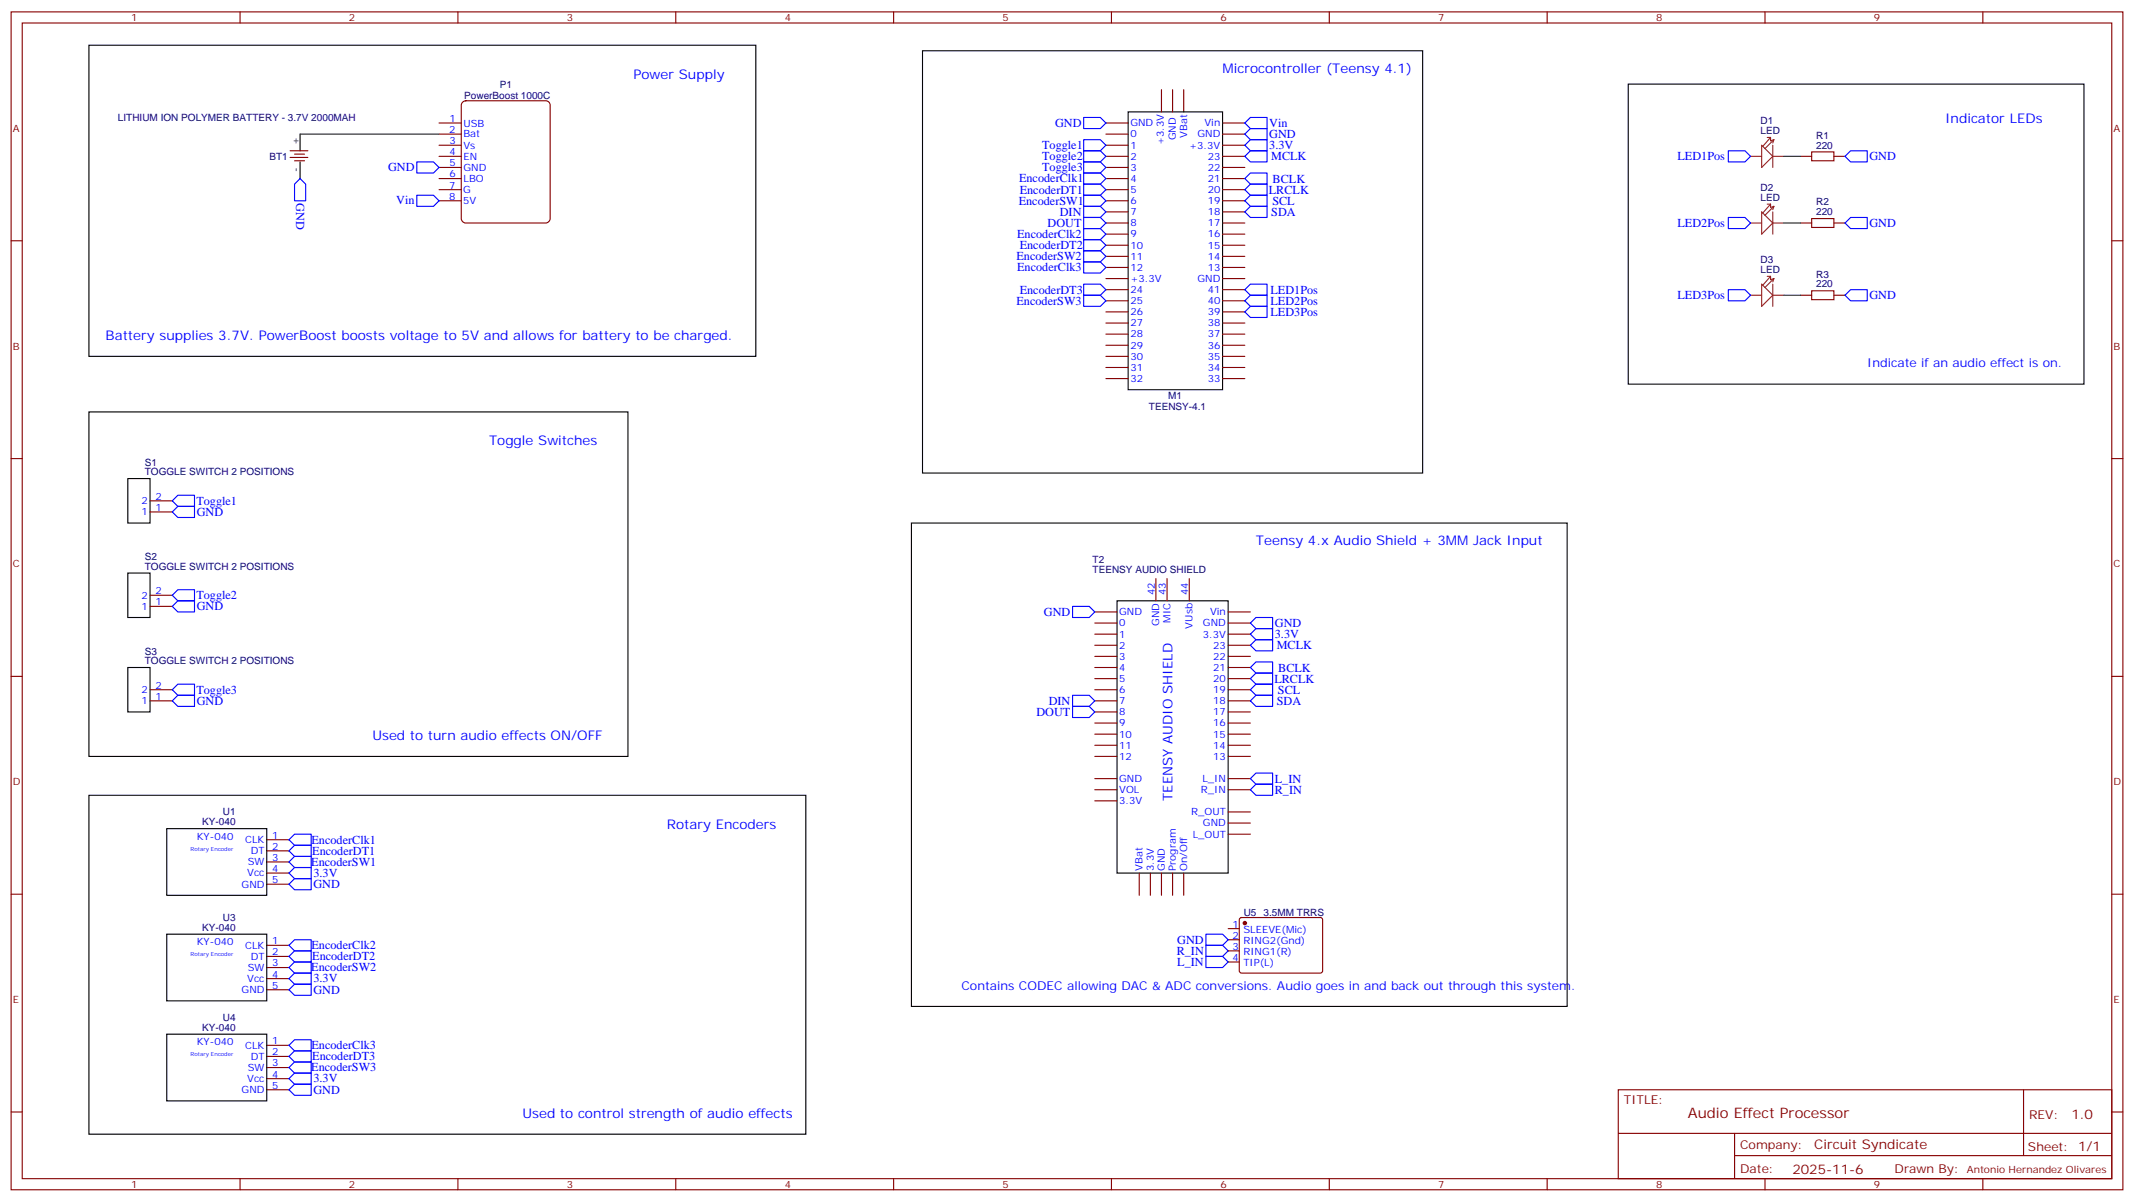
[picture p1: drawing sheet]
<svg xmlns="http://www.w3.org/2000/svg" width="677mm" height="381mm" viewBox="0 0 677 381" stroke-linecap="round" stroke-linejoin="round" font-family="sans-serif">
<g fill="none" stroke="#870000" stroke-width=".35">
<path d="M3.5 3.8h670.3v373.9h-670.3zM7.1 7.3h663.2v366.9h-663.2zM76.2 3.8v3.5M145.3 3.8v3.5M214.5 3.8v3.5M283.6 3.8v3.5M352.8 3.8v3.5M421.9 3.8v3.5M491.1 3.8v3.5M560.2 3.8v3.5M629.4 3.8v3.5M351 39.1h7.1"/>
<path d="M368.7 28.5v7M372.2 28.5v7M375.7 28.5v7M388.1 39.1h7M92.1 50h5.6M92.1 47.9h5.6M93.5 51h3.2M93.5 48.9h3.2M351 49.6h7.1M351 42.6h7.1M351 46.1h7.1M351 53.2h7.1"/>
<path d="M351 56.7h7.1M388.1 49.6h7M388.1 42.6h7M388.1 46.1h7M388.1 53.2h7M388.1 56.7h7M571.5 49.6h3.5M575 48.2h7.1v2.8h-7.1zM582.1 49.6h3.5M3.5 76.4h3.6M351 60.2h7.1M351 63.7h7.1"/>
<path d="M351 67.3h7.1M351 70.8h7.1M351 74.3h7.1M351 77.9h7.1M388.1 60.2h7M388.1 63.7h7M388.1 67.3h7M388.1 70.8h7M388.1 74.3h7M388.1 77.9h7M670.3 76.4h3.5M351 81.4h7.1"/>
<path d="M351 84.9h7.1M351 88.4h7.1M351 92h7.1M351 95.5h7.1M351 99h7.1M388.1 81.4h7M388.1 84.9h7M388.1 88.4h7M388.1 92h7M388.1 95.5h7M388.1 99h7M351 102.6h7.1"/>
<path d="M351 106.1h7.1M351 109.6h7.1M351 113.1h7.1M351 116.7h7.1M388.1 102.6h7M388.1 106.1h7M388.1 109.6h7M388.1 113.1h7M388.1 116.7h7M351 120.2h7.1M388.1 120.2h7M3.5 145.6h3.6"/>
<path d="M670.3 145.6h3.5M3.5 214.7h3.6M670.3 214.7h3.5M3.5 283.9h3.6M670.3 283.9h3.5M3.5 353h3.6M513.6 346h156.7v28.2h-156.7zM513.7 359.8h156.4M550.6 359.8v14.1M642.3 346v20.9M670.3 353h3.5M76.2 374.2v3.5"/>
<path d="M145.3 374.2v3.5M214.5 374.2v3.5M283.6 374.2v3.5M352.8 374.2v3.5M421.9 374.2v3.5M491.1 374.2v3.5M550.6 366.9h119.5M560.2 374.2v3.5M629.4 374.2v3.5"/>
</g>
<path d="M358.1 35.5h30v88.2h-30zM95.2 42.6v5.3M95.2 51.4v5.3" fill="none" stroke="#000" stroke-width=".35"/>
<path d="M146.7 32.6l1.1-.6h25.4a1.41 1.41 0 0 1 1.4 1.4v36a1.51 1.51 0 0 1-1.4 1.4h-25.4a1.51 1.51 0 0 1-1.4-1.4v-36z" fill="#fff" stroke="#800000" stroke-width=".35"/>
<g fill="none" stroke="#870000" stroke-width=".35">
<path d="M139.3 39.1h7.1M139.3 42.6h7.1M139.3 46.1h7.1M139.3 49.6h7.1M139.3 53.2h7.1M139.3 56.7h7.1M139.3 60.2h7.1M139.3 63.7h7.1M571.5 70.8h3.5M575 69.4h7.1v2.8h-7.1zM582.1 70.8h3.5M571.5 93.7h3.5"/>
<path d="M575 92.3h7.1v2.8h-7.1zM582.1 93.7h3.5M47.6 159h7.1M47.6 162.5h7.1M47.6 192.5h7.1M47.6 189h7.1M347.5 194.3h7M347.5 197.8h7M366.9 183.7v7M370.4 183.7v7M377.5 183.7v7M389.8 194.3h7.1"/>
<path d="M389.8 197.8h7.1M47.6 219h7.1M347.5 219h7M347.5 201.3h7M347.5 204.9h7M347.5 208.4h7M347.5 211.9h7M347.5 215.4h7M389.8 219h7.1M389.8 201.3h7.1M389.8 204.9h7.1M389.8 208.4h7.1"/>
<path d="M389.8 211.9h7.1M389.8 215.4h7.1M47.6 222.5h7.1M347.5 222.5h7M347.5 226h7M347.5 229.6h7M347.5 233.1h7M347.5 236.6h7M389.8 222.5h7.1M389.8 226h7.1M389.8 229.6h7.1M389.8 233.1h7.1"/>
<path d="M389.8 236.6h7.1M347.5 240.1h7M347.5 247.2h7M347.5 250.7h7M347.5 254.2h7M389.8 240.1h7.1M389.8 247.2h7.1M389.8 250.7h7.1M389.8 257.8h7.1M84.7 266.6h7M84.7 270.1h7M84.7 273.6h7"/>
<path d="M84.7 277.2h7M361.6 277.2v7M365.1 277.2v7M368.7 277.2v7M372.2 277.2v7M375.7 277.2v7M389.8 261.3h7.1M389.8 264.8h7.1M84.7 280.7h7M389.8 294.8h3.5M389.8 298.3h3.5M393.6 291.5l.5-.2h25.3l.4 .7-.1 16.5-.6 .4h-25.3l-.5-.7v-16.2z"/>
<path d="M84.7 300.1h7M84.7 303.6h7M84.7 307.2h7M84.7 310.7h7M84.7 314.2h7M389.8 301.9h3.5M389.8 305.4h3.5M84.7 331.9h7M84.7 335.4h7M84.7 338.9h7M84.7 342.4h7M84.7 346h7"/>
</g>
<path d="M95.2 42.6h44.1M566.2 49.6h5.3M566.2 70.8h5.3M566.2 93.7h5.3" fill="none" stroke="#008700" stroke-width=".35"/>
<g fill="none" stroke="#8c2424" stroke-width=".35">
<path d="M555.6 49.6h3.6M559.2 46.1l3.5 3.5-3.5 3.6zM560.9 43.6h1.1M562 43.6l-2.5 2.9M562 43.6v1.1l1-.4M562.7 46.1v7.1M562.7 49.6h3.5M563 44.3l-2.8 2.9M563 44.3l-.3 1.1M555.6 70.8h3.6M559.2 67.3l3.5 3.5-3.5 3.5zM560.9 64.8h1.1"/>
<path d="M562 64.8v1.1l1-.4M562 64.8l-2.5 2.8M562.7 67.3v7M562.7 70.8h3.5M563 65.5l-2.8 2.8M563 65.5l-.3 1.1M555.6 93.7h3.6M559.2 90.2l3.5 3.5-3.5 3.6zM560.9 87.7h1.1M562 87.7v1.1l1-.4M562 87.7l-2.5 2.9M562.7 90.2v7.1"/>
<path d="M562.7 93.7h3.5M563 88.4l-2.8 2.9M563 88.4l-.3 1.1"/>
</g>
<g fill="none" stroke="#000" stroke-width=".35">
<path d="M28.2 14.4h211.7v98.7h-211.7zM292.8 16.1h158.8v134.1h-158.8zM516.8 26.7h144.7v95.3h-144.7zM28.2 130.8h171.1v109.3h-171.1zM40.6 151.9h7v14.2h-7zM289.3 166.1h208.1v153.4h-208.1zM40.6 181.9h7v14.1h-7zM354.5 190.7h35.3v86.5h-35.3zM40.6 211.9h7v14.1h-7zM28.2 252.5h227.6v107.6h-227.6zM52.9 263.1h31.8v21.1h-31.8zM52.9 296.6h31.8v21.1h-31.8z"/>
<path d="M52.9 328.3h31.8v21.2h-31.8z"/>
</g>
<g fill="none" stroke="#00f" stroke-width=".35">
<path d="M344 37.3h5.2l1.8 1.8-1.8 1.7h-5.2zM396.9 37.3h5.3v3.5h-5.3l-1.8-1.7zM93.5 58.5l1.7-1.8 1.8 1.8v5.2h-3.5zM132.3 51.4h5.3l1.7 1.8-1.7 1.7h-5.3zM344 44.3h5.2l1.8 1.8-1.8 1.8h-5.2zM344 47.9h5.2l1.8 1.7-1.8 1.8h-5.2zM344 51.4h5.2l1.8 1.8-1.8 1.7h-5.2zM344 54.9h5.2l1.8 1.8-1.8 1.8h-5.2zM344 58.5h5.2l1.8 1.7-1.8 1.8h-5.2zM396.9 44.3h5.3v3.6h-5.3l-1.8-1.8zM396.9 40.8h5.3v3.5h-5.3l-1.8-1.7zM396.9 47.9h5.3v3.5h-5.3l-1.8-1.8z"/>
<path d="M396.9 54.9h5.3v3.6h-5.3l-1.8-1.8zM396.9 58.5h5.3v3.5h-5.3l-1.8-1.8zM548.6 47.9h5.3l1.7 1.7-1.7 1.8h-5.3zM587.4 47.9h5.3v3.5h-5.3l-1.8-1.8zM132.3 62h5.3l1.7 1.7-1.7 1.8h-5.3zM344 72.6h5.2l1.8 1.7-1.8 1.8h-5.2zM344 76.1h5.2l1.8 1.8-1.8 1.7h-5.2zM344 62h5.2l1.8 1.7-1.8 1.8h-5.2zM344 79.6h5.2l1.8 1.8-1.8 1.7h-5.2zM344 65.5h5.2l1.8 1.8-1.8 1.7h-5.2zM344 69h5.2l1.8 1.8-1.8 1.8h-5.2zM396.9 62h5.3v3.5h-5.3l-1.8-1.8z"/>
<path d="M396.9 65.5h5.3v3.5h-5.3l-1.8-1.7zM548.6 69h5.3l1.7 1.8-1.7 1.8h-5.3zM585.6 70.8l1.8-1.8h5.3v3.6h-5.3zM344 83.1h5.2l1.8 1.8-1.8 1.8h-5.2zM344 90.2h5.2l1.8 1.8-1.8 1.7h-5.2zM344 93.7h5.2l1.8 1.8-1.8 1.8h-5.2zM396.9 90.2h5.3v3.5h-5.3l-1.8-1.7zM396.9 93.7h5.3v3.6h-5.3l-1.8-1.8zM396.9 97.3h5.3v3.5h-5.3l-1.8-1.8zM548.6 92h5.3l1.7 1.7-1.7 1.8h-5.3zM587.4 92h5.3v3.5h-5.3l-1.8-1.8zM56.4 157.2h5.3v3.6h-5.3l-1.7-1.8z"/>
<path d="M56.4 160.8h5.3v3.5h-5.3l-1.7-1.8zM54.7 192.5l1.7-1.8h5.3v3.6h-5.3zM54.7 189l1.7-1.8h5.3v3.5h-5.3zM340.4 192.5h5.3l1.8 1.8-1.8 1.7h-5.3zM398.6 196h5.3v3.6h-5.3l-1.7-1.8zM56.4 217.2h5.3v3.5h-5.3l-1.7-1.7zM396.9 211.9l1.7-1.8h5.3v3.6h-5.3zM396.9 201.3l1.7-1.7h5.3v3.5h-5.3zM398.6 217.2h5.3v3.5h-5.3l-1.7-1.7zM398.6 213.7h5.3v3.5h-5.3l-1.7-1.8zM398.6 203.1h5.3v3.5h-5.3l-1.7-1.7zM56.4 220.7h5.3v3.6h-5.3l-1.7-1.8z"/>
<path d="M340.4 224.3h5.3l1.8 1.7-1.8 1.8h-5.3zM340.4 220.7h5.3l1.8 1.8-1.8 1.8h-5.3zM396.9 222.5l1.7-1.8h5.3v3.6h-5.3zM398.6 249h5.3v3.5h-5.3l-1.7-1.8zM398.6 245.4h5.3v3.6h-5.3l-1.7-1.8zM93.5 278.9h5.3v3.6h-5.3l-1.8-1.8zM93.5 275.4h5.3v3.5h-5.3l-1.8-1.7zM93.5 264.8h5.3v3.6h-5.3l-1.8-1.8zM93.5 268.4h5.3v3.5h-5.3l-1.8-1.8zM93.5 271.9h5.3v3.5h-5.3l-1.8-1.8zM93.5 298.3h5.3v3.6h-5.3l-1.8-1.8zM382.8 296.6h5.3l1.7 1.7-1.7 1.8h-5.3z"/>
<path d="M93.5 312.5h5.3v3.5h-5.3l-1.8-1.8zM93.5 308.9h5.3v3.6h-5.3l-1.8-1.8zM93.5 301.9h5.3v3.5h-5.3l-1.8-1.8zM93.5 305.4h5.3v3.5h-5.3l-1.8-1.7zM382.8 300.1h5.3l1.7 1.8-1.7 1.7h-5.3zM382.8 303.6h5.3l1.7 1.8-1.7 1.8h-5.3zM93.5 330.1h5.3v3.5h-5.3l-1.8-1.7zM93.5 333.6h5.3v3.5h-5.3l-1.8-1.7zM93.5 337.1h5.3v3.6h-5.3l-1.8-1.8zM93.5 344.2h5.3v3.5h-5.3l-1.8-1.7zM93.5 340.7h5.3v3.5h-5.3l-1.8-1.8z"/>
</g>
<circle cx="395.1" cy="293.1" r=".53" fill="#870000" stroke="#870000" stroke-width=".35"/>
<text font-size="4.6" fill="#800" x="535.7" y="355">Audio Effect Processor</text>
<g font-size="4.2" fill="#00f">
<text x="388.1" y="23.2">Microcontroller (Teensy 4.1)</text>
<text x="201.1" y="24.9">Power Supply</text>
<text x="617.4" y="39.1">Indicator LEDs</text>
<text x="33.5" y="107.8">Battery supplies 3.7V. PowerBoost boosts voltage to 5V and allows for battery to be charged.</text>
<text x="155.2" y="141.4">Toggle Switches</text>
<text x="398.6" y="173.1">Teensy 4.x Audio Shield + 3MM Jack Input</text>
<text x="118.2" y="234.8">Used to turn audio effects ON/OFF</text>
<text x="372.2" y="254.2" transform="rotate(-90 372.2 254.2)">TEENSY AUDIO SHIELD</text>
<text x="211.7" y="263.1">Rotary Encoders</text>
<text x="165.8" y="354.8">Used to control strength of audio effects</text>
</g>
<g font-size="4.2" fill="#800">
<text x="657.4" y="355.2">1.0</text>
<text x="575.8" y="364.8">Circuit Syndicate</text>
<text x="568.9" y="372.6">2025-11-6</text>
</g>
<g font-size="3.9" fill="#00f">
<text x="334.9" y="40.3">GND</text>
<text x="402.9" y="40.2">Vin</text>
<text x="330.8" y="47.4">Toggle1</text>
<text x="402.9" y="47.3">3.3V</text>
<text x="402.9" y="43.8">GND</text>
<text x="330.8" y="50.9">Toggle2</text>
<text x="403.5" y="50.9">MCLK</text>
<text x="532.4" y="50.9">LED1Pos</text>
<text x="593.4" y="50.9">GND</text>
<text x="123.2" y="54.4">GND</text>
<text x="323.4" y="57.9">EncoderClk1</text>
<text x="330.8" y="54.4">Toggle3</text>
<text x="403.9" y="58">BCLK</text>
<text x="94" y="64.5" transform="rotate(90 94 64.5)">GND</text>
<text x="125.8" y="64.9">Vin</text>
<text x="323.3" y="65">EncoderSW1</text>
<text x="323.7" y="61.5">EncoderDT1</text>
<text x="402.7" y="61.5">LRCLK</text>
<text x="403.8" y="65">SCL</text>
<text x="336.4" y="68.5">DIN</text>
<text x="403.5" y="68.5">SDA</text>
<text x="322.8" y="75.6">EncoderClk2</text>
<text x="332.5" y="72">DOUT</text>
<text x="532.4" y="72">LED2Pos</text>
<text x="593.4" y="72">GND</text>
<text x="322.6" y="82.7">EncoderSW2</text>
<text x="323.7" y="79.1">EncoderDT2</text>
<text x="322.8" y="86.2">EncoderClk3</text>
<text x="323.7" y="93.2">EncoderDT3</text>
<text x="403.2" y="93.2">LED1Pos</text>
<text x="532.4" y="95">LED3Pos</text>
<text x="593.4" y="95">GND</text>
<text x="322.6" y="96.8">EncoderSW3</text>
<text x="403.2" y="96.7">LED2Pos</text>
<text x="403.2" y="100.3">LED3Pos</text>
<text x="592.7" y="116.7">Indicate if an audio effect is on.</text>
<text x="62.3" y="160.2">Toggle1</text>
<text x="62.4" y="163.8">GND</text>
<text x="62.3" y="190.2">Toggle2</text>
<text x="62.4" y="193.8">GND</text>
<text x="331.3" y="195.5">GND</text>
<text x="404.6" y="202.5">3.3V</text>
<text x="404.6" y="199">GND</text>
<text x="405.2" y="206.1">MCLK</text>
<text x="405.7" y="213.2">BCLK</text>
<text x="62.3" y="220.2">Toggle3</text>
<text x="404.5" y="216.7">LRCLK</text>
<text x="405.6" y="220.2">SCL</text>
<text x="62.4" y="223.7">GND</text>
<text x="329" y="227.2">DOUT</text>
<text x="332.9" y="223.7">DIN</text>
<text x="405.3" y="223.7">SDA</text>
<text x="404.6" y="252">R_IN</text>
<text x="404.6" y="248.5">L_IN</text>
<text x="98.9" y="267.8">EncoderClk1</text>
<text x="98.8" y="274.9">EncoderSW1</text>
<text x="99.1" y="271.4">EncoderDT1</text>
<text x="99.5" y="281.9">GND</text>
<text x="99.5" y="278.3">3.3V</text>
<text x="373.7" y="299.6">GND</text>
<text x="98.9" y="301.3">EncoderClk2</text>
<text x="99.1" y="304.9">EncoderDT2</text>
<text x="373.5" y="303.1">R_IN</text>
<text x="98.8" y="308.4">EncoderSW2</text>
<text x="99.5" y="311.9">3.3V</text>
<text x="373.7" y="306.6">L_IN</text>
<text x="99.5" y="315.5">GND</text>
<text x="305.2" y="314.2">Contains CODEC allowing DAC &amp; ADC conversions. Audio goes in and back out through this system.</text>
<text x="98.9" y="333.1">EncoderClk3</text>
<text x="98.8" y="340.1">EncoderSW3</text>
<text x="99.1" y="336.6">EncoderDT3</text>
<text x="99.5" y="347.2">GND</text>
<text x="99.5" y="343.6">3.3V</text>
</g>
<g font-size="3.9" fill="#800">
<text x="515.4" y="350.6">TITLE:</text>
<text x="644" y="355.2">REV:</text>
<text x="552.3" y="364.8">Company:</text>
<text x="643.7" y="365.4">Sheet: 1/1</text>
<text x="552.3" y="372.4">Date:</text>
<text x="601.4" y="372.5">Drawn By:</text>
</g>
<g font-size="3.2" fill="#800">
<text x="41.6" y="6.8">1</text>
<text x="110.8" y="6.8">2</text>
<text x="179.9" y="6.8">3</text>
<text x="249.1" y="6.8">4</text>
<text x="318.2" y="6.8">5</text>
<text x="387.3" y="6.8">6</text>
<text x="456.5" y="6.8">7</text>
<text x="525.6" y="6.8">8</text>
<text x="594.8" y="6.8">9</text>
<text x="4.1" y="41.9">A</text>
<text x="670.8" y="41.9">A</text>
<text x="4.1" y="111">B</text>
<text x="670.8" y="111">B</text>
<text x="4.1" y="180.2">C</text>
<text x="670.8" y="180.2">C</text>
<text x="4.1" y="249.3">D</text>
<text x="670.8" y="249.3">D</text>
<text x="4.1" y="318.5">E</text>
<text x="670.8" y="318.5">E</text>
<text x="41.6" y="377.2">1</text>
<text x="110.8" y="377.2">2</text>
<text x="179.9" y="377.2">3</text>
<text x="249.1" y="377.2">4</text>
<text x="318.2" y="377.2">5</text>
<text x="387.3" y="377.2">6</text>
<text x="456.5" y="377.2">7</text>
<text x="525.6" y="377.2">8</text>
<text x="594.8" y="377.2">9</text>
<text x="624.3" y="372.5">Antonio Hernandez Olivares</text>
</g>
<g font-size="3.2" fill="#000080">
<text x="158.6" y="27.9">P1</text>
<text x="147.3" y="31.4">PowerBoost 1000C</text>
<text x="37.4" y="38.5">LITHIUM ION POLYMER BATTERY - 3.7V 2000MAH</text>
<text x="558.8" y="39.4">D1</text>
<text x="558.8" y="42.6">LED</text>
<text x="576.4" y="47.2">220</text>
<text x="576.4" y="44">R1</text>
<text x="85.5" y="50.7">BT1</text>
<text x="558.8" y="63.7">LED</text>
<text x="558.8" y="60.6">D2</text>
<text x="576.4" y="65.2">R2</text>
<text x="576.4" y="68.3">220</text>
<text x="558.8" y="83.5">D3</text>
<text x="558.8" y="86.7">LED</text>
<text x="576.4" y="88.1">R3</text>
<text x="576.4" y="91.3">220</text>
<text x="364.7" y="130.2">TEENSY-4.1</text>
<text x="370.8" y="126.7">M1</text>
<text x="46" y="147.8">S1</text>
<text x="46" y="150.9">TOGGLE SWITCH 2 POSITIONS</text>
<text x="46" y="177.8">S2</text>
<text x="346.8" y="178.7">T2</text>
<text x="46" y="180.9">TOGGLE SWITCH 2 POSITIONS</text>
<text x="346.8" y="181.9">TEENSY AUDIO SHIELD</text>
<text x="46" y="207.8">S3</text>
<text x="46" y="210.9">TOGGLE SWITCH 2 POSITIONS</text>
<text x="64.2" y="261.9">KY-040</text>
<text x="70.7" y="258.9">U1</text>
<text x="70.7" y="292.4">U3</text>
<text x="394.8" y="290.7">U5</text>
<text x="401" y="290.7">3.5MM TRRS</text>
<text x="64.2" y="295.5">KY-040</text>
<text x="64.2" y="327.2">KY-040</text>
<text x="70.7" y="324.2">U4</text>
</g>
<g font-size="3.2" fill="#00f">
<text x="142.6" y="38.7">1</text>
<text x="147.1" y="40.2">USB</text>
<text x="358.8" y="40.1">GND</text>
<text x="382.3" y="40.1">Vin</text>
<text x="142.6" y="42.2">2</text>
<text x="142.6" y="45.8">3</text>
<text x="147.1" y="43.6">Bat</text>
<text x="147.1" y="47.2">Vs</text>
<text x="358.8" y="47.2">1</text>
<text x="358.8" y="43.6">0</text>
<text x="369.4" y="46.2" transform="rotate(-90 369.4 46.2)">+3.3V</text>
<text x="373.2" y="44.6" transform="rotate(-90 373.2 44.6)">GND</text>
<text x="376.8" y="43.7" transform="rotate(-90 376.8 43.7)">VBat</text>
<text x="377.4" y="47.2">+3.3V</text>
<text x="380.1" y="43.6">GND</text>
<text x="142.6" y="49.3">4</text>
<text x="142.6" y="52.8">5</text>
<text x="147.1" y="50.7">EN</text>
<text x="358.8" y="50.7">2</text>
<text x="383.3" y="50.7">23</text>
<text x="142.6" y="59.9">7</text>
<text x="142.6" y="56.3">6</text>
<text x="147.1" y="54.2">GND</text>
<text x="147.1" y="57.7">LBO</text>
<text x="358.8" y="57.7">4</text>
<text x="358.8" y="54.2">3</text>
<text x="383.3" y="54.2">22</text>
<text x="383.3" y="57.7">21</text>
<text x="142.6" y="63.4">8</text>
<text x="147" y="61.3">G</text>
<text x="147" y="64.8">5V</text>
<text x="358.8" y="64.8">6</text>
<text x="358.8" y="61.3">5</text>
<text x="383.3" y="61.3">20</text>
<text x="383.3" y="64.8">19</text>
<text x="358.8" y="71.9">8</text>
<text x="358.8" y="68.3">7</text>
<text x="383.3" y="68.3">18</text>
<text x="383.3" y="71.9">17</text>
<text x="358.8" y="75.4">9</text>
<text x="383.3" y="75.4">16</text>
<text x="358.8" y="82.4">11</text>
<text x="358.8" y="78.9">10</text>
<text x="383.3" y="78.9">15</text>
<text x="383.3" y="82.4">14</text>
<text x="358.8" y="89.5">+3.3V</text>
<text x="358.8" y="86">12</text>
<text x="380.1" y="89.5">GND</text>
<text x="383.3" y="86">13</text>
<text x="358.8" y="93">24</text>
<text x="383.3" y="93">41</text>
<text x="358.8" y="100.1">26</text>
<text x="358.8" y="96.6">25</text>
<text x="383.3" y="96.6">40</text>
<text x="383.3" y="100.1">39</text>
<text x="358.8" y="107.1">28</text>
<text x="358.8" y="103.6">27</text>
<text x="383.3" y="103.6">38</text>
<text x="383.3" y="107.1">37</text>
<text x="358.8" y="110.7">29</text>
<text x="383.3" y="110.7">36</text>
<text x="358.8" y="117.7">31</text>
<text x="358.8" y="114.2">30</text>
<text x="383.3" y="114.2">35</text>
<text x="383.3" y="117.7">34</text>
<text x="358.8" y="121.2">32</text>
<text x="383.3" y="121.2">33</text>
<text x="44.9" y="160.1">2</text>
<text x="49.4" y="158.6">2</text>
<text x="44.9" y="163.6">1</text>
<text x="49.4" y="162.2">1</text>
<text x="44.9" y="190">2</text>
<text x="49.4" y="188.6">2</text>
<text x="366.5" y="189" transform="rotate(-90 366.5 189)">42</text>
<text x="370.1" y="189" transform="rotate(-90 370.1 189)">43</text>
<text x="377.1" y="189" transform="rotate(-90 377.1 189)">44</text>
<text x="44.9" y="193.6">1</text>
<text x="49.4" y="192.2">1</text>
<text x="355.2" y="195.3">GND</text>
<text x="371.5" y="197.7" transform="rotate(-90 371.5 197.7)">MIC</text>
<text x="384.1" y="195.3">Vin</text>
<text x="355.2" y="198.9">0</text>
<text x="355.2" y="202.4">1</text>
<text x="367.9" y="198.7" transform="rotate(-90 367.9 198.7)">GND</text>
<text x="378.5" y="199.6" transform="rotate(-90 378.5 199.6)">VUsb</text>
<text x="381.8" y="202.4">3.3V</text>
<text x="381.8" y="198.9">GND</text>
<text x="355.2" y="205.9">2</text>
<text x="355.2" y="209.4">3</text>
<text x="385.1" y="209.4">22</text>
<text x="385.1" y="205.9">23</text>
<text x="355.2" y="213">4</text>
<text x="385.1" y="213">21</text>
<text x="44.9" y="220">2</text>
<text x="49.4" y="218.6">2</text>
<text x="355.2" y="216.5">5</text>
<text x="355.2" y="220">6</text>
<text x="385.1" y="220">19</text>
<text x="385.1" y="216.5">20</text>
<text x="44.9" y="223.6">1</text>
<text x="49.4" y="222.1">1</text>
<text x="355.2" y="223.6">7</text>
<text x="355.2" y="227.1">8</text>
<text x="385.1" y="227.1">17</text>
<text x="385.1" y="223.6">18</text>
<text x="355.2" y="230.6">9</text>
<text x="385.1" y="230.6">16</text>
<text x="355.2" y="234.1">10</text>
<text x="355.2" y="237.7">11</text>
<text x="385.1" y="237.7">14</text>
<text x="385.1" y="234.1">15</text>
<text x="355.2" y="241.2">12</text>
<text x="385.1" y="241.2">13</text>
<text x="355.2" y="248.2">GND</text>
<text x="355.2" y="251.8">VOL</text>
<text x="381.2" y="251.8">R_IN</text>
<text x="381.6" y="248.2">L_IN</text>
<text x="355.2" y="255.3">3.3V</text>
<text x="378.1" y="258.8">R_OUT</text>
<text x="381.8" y="262.4">GND</text>
<text x="62.4" y="266.6">KY-040</text>
<text x="77.8" y="267.7">CLK</text>
<text x="86.4" y="266.2">1</text>
<text x="86.4" y="269.8">2</text>
<text x="378.6" y="265.9">L_OUT</text>
<text x="78.7" y="274.7">SW</text>
<text x="79.6" y="271.2">DT</text>
<text x="86.4" y="273.3">3</text>
<text x="76.7" y="281.8">GND</text>
<text x="78.5" y="278.2">Vcc</text>
<text x="86.4" y="276.8">4</text>
<text x="86.4" y="280.4">5</text>
<text x="362.7" y="276.5" transform="rotate(-90 362.7 276.5)">VBat</text>
<text x="366.2" y="276.5" transform="rotate(-90 366.2 276.5)">3.3V</text>
<text x="369.7" y="276.5" transform="rotate(-90 369.7 276.5)">GND</text>
<text x="373.2" y="276.5" transform="rotate(-90 373.2 276.5)">Program</text>
<text x="376.8" y="276.5" transform="rotate(-90 376.8 276.5)">On/Off</text>
<text x="86.4" y="299.8">1</text>
<text x="391.2" y="294.5">1</text>
<text x="391.2" y="298">2</text>
<text x="394.7" y="296.2">SLEEVE(Mic)</text>
<text x="394.7" y="299.8">RING2(Gnd)</text>
<text x="62.4" y="300.1">KY-040</text>
<text x="77.8" y="301.2">CLK</text>
<text x="79.6" y="304.7">DT</text>
<text x="86.4" y="303.3">2</text>
<text x="391.2" y="301.5">3</text>
<text x="391.2" y="305">4</text>
<text x="394.7" y="303.3">RING1(R)</text>
<text x="78.5" y="311.7">Vcc</text>
<text x="78.7" y="308.2">SW</text>
<text x="86.4" y="306.8">3</text>
<text x="86.4" y="310.3">4</text>
<text x="394.7" y="306.8">TIP(L)</text>
<text x="76.7" y="315.3">GND</text>
<text x="86.4" y="313.9">5</text>
<text x="62.4" y="331.9">KY-040</text>
<text x="77.8" y="332.9">CLK</text>
<text x="86.4" y="331.5">1</text>
<text x="86.4" y="335">2</text>
<text x="78.7" y="340">SW</text>
<text x="79.6" y="336.4">DT</text>
<text x="86.4" y="338.6">3</text>
<text x="76.7" y="347">GND</text>
<text x="78.5" y="343.5">Vcc</text>
<text x="86.4" y="342.1">4</text>
<text x="86.4" y="345.6">5</text>
</g>
<g font-size="3.2">
<text x="94.9" y="46.1" transform="rotate(-90 94.9 46.1)">+</text>
<text x="94.9" y="54.6" transform="rotate(-90 94.9 54.6)">-</text>
</g>
<g font-size="1.8" fill="#00f">
<text x="60.5" y="270.1">Rotary Encoder</text>
<text x="60.5" y="303.6">Rotary Encoder</text>
<text x="60.5" y="335.4">Rotary Encoder</text>
</g>
</svg>
